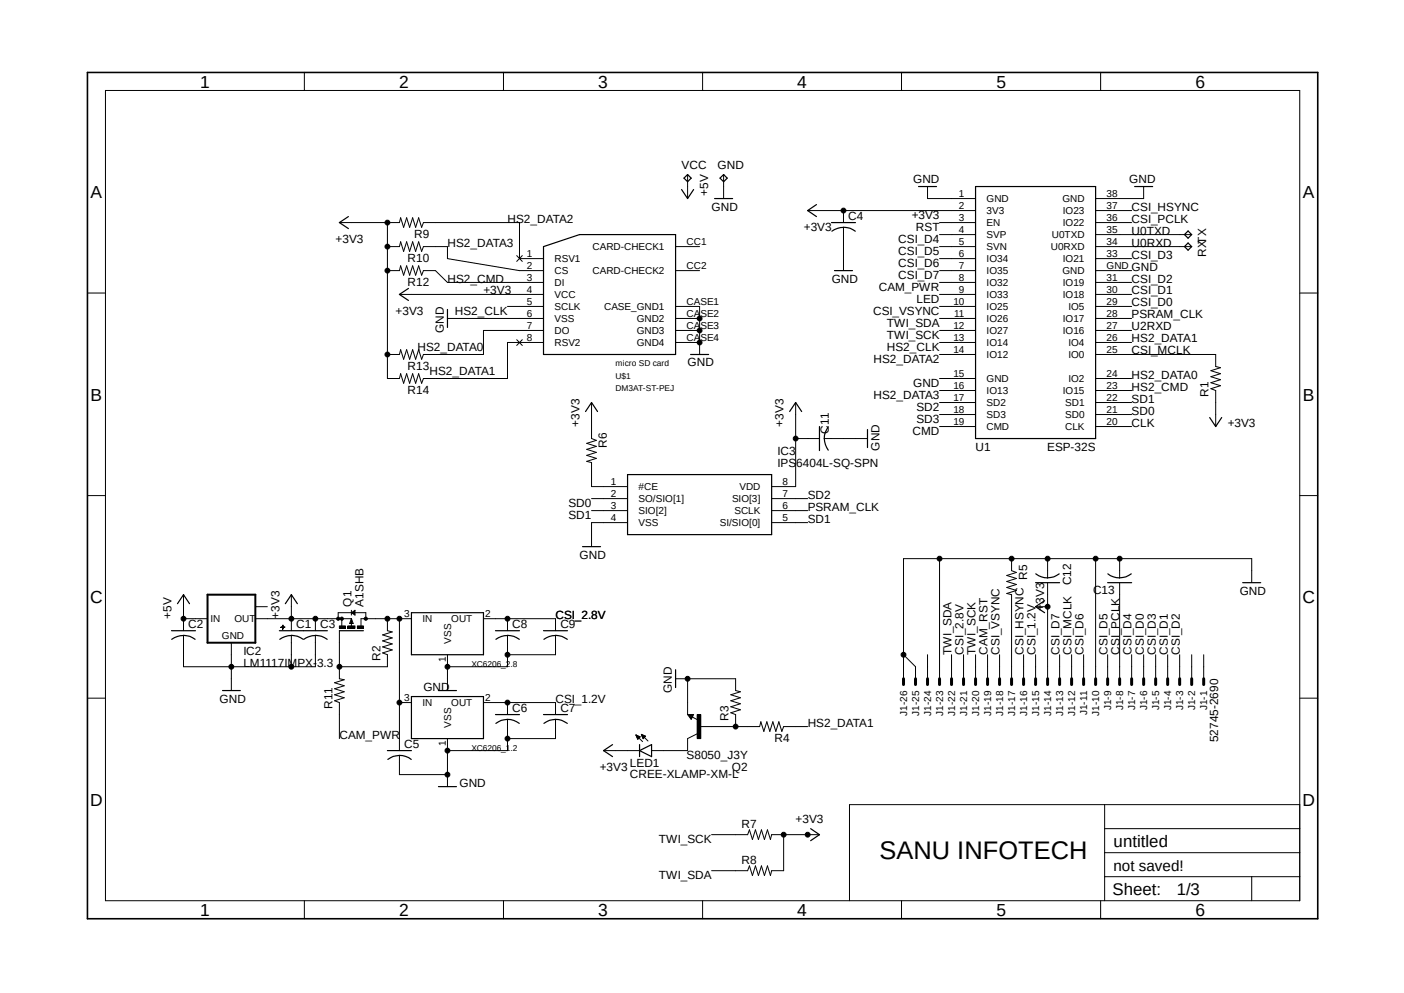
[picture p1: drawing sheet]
<svg xmlns="http://www.w3.org/2000/svg" width="297mm" height="210mm" viewBox="0 0 297 210" stroke-linecap="round" stroke-linejoin="round" font-family="sans-serif">
<path d="M17.9 15l261.2 179.9M279.1 15l-261.2 179.9" fill="none" stroke="#fff" stroke-width=".21"/>
<g fill="none" stroke="#000" stroke-width=".25">
<path d="M144.7 37.7l.8-.8 .7 .8-.7 .7zM152.3 37.7l.8-.8 .7 .8-.7 .7zM194.3 39.5h3.8M206.4 39.5h25.4v53.3h-25.4zM240 39.5h3.8M73.7 45.8l-1.9 1.3 1.9 1.2M115 52.2l7.6-2.6h20.3v25.4h-27.9zM144.2 40.1l1.3 1.9 1.2-1.9M151.2 42h3.8M172.7 43.3l-1.8 1.2 1.8 1.3M175.9 47.1h5.1M176 48.9a4 4 0 0 1 4.9 0"/>
<path d="M176.5 57.2h3.8M250.6 52.2l.7-.8 .8 .8-.8 .7zM251.3 48.9l.8 .7-.8 .8-.7-.8zM86.4 61l-1.9 1.3 1.9 1.2M94.7 65.4v3.9M146.1 75h3.8M123.9 87l1.2-1.9 1.3 1.9M167 87l1.3-1.9 1.3 1.9M173.4 90.2v5.1M175.2 90.3a4 4 0 0 0 0 4.9M183.5 90.8v3.9M255.9 88.3l1.3 1.9 1.2-1.9"/>
<path d="M123.2 115.6h3.8M132.8 100.4h30.4v12.7h-30.4zM36.3 133.4h5.1M36.3 135.2a4 4 0 0 1 5 0M37.5 127.7l1.3-1.9 1.3 1.9M59.1 133.4h10.2M59.2 135.2a4 4 0 0 1 4.9 0M60.4 127.7l1.2-1.9 1.3 1.9M64.3 135.2a4 4 0 0 1 4.9 0M71.8 133.4h5.1M74.3 131.2l.2 .5h-.3l.1-.3M74.6 129.6l.4-.3v.5z"/>
<path d="M87 129.6h15.3v8.9h-15.3zM104.8 133.4h5.1M104.9 135.2a4 4 0 0 1 5 0M115 133.4h5.1M115.1 135.2a4 4 0 0 1 4.9 0M219.1 123.2h5.1M219.1 121.4a4 4 0 0 0 5 0M221 127l-1.9 1.3 1.9 1.3M234.3 123.2h5.1M234.4 121.4a4 4 0 0 0 4.9 0M262.9 123.2h3.8M47.1 146h3.7"/>
<path d="M82 158.7h5M87 147.3h15.3v8.9h-15.3zM92.8 146h3.8M104.8 151.1h5.1M104.9 153a4 4 0 0 1 5 0M115 151.1h5.1M115.1 153a4 4 0 0 1 4.9 0M129.6 157.5l-1.9 1.2 1.9 1.3M135.3 158.7l2.5-1.2v2.5zM135.3 157.5v2.5M142.9 141.6v3.8M146.5 151.3h-.8l.5 .6 .3-.5h-.4l.1 .2"/>
<path d="M82 160.6a4 4 0 0 1 5 0M92.8 166.4h3.8M171.5 175.3l1.9 1.2-1.9 1.3"/>
</g>
<g fill="none" stroke="#000" stroke-width=".21">
<path d="M22.3 19.1h252.7v171.4h-252.7zM64.4 15.3v3.8M106.5 15.3v3.8M148.6 15.3v3.8M190.7 15.3v3.8M232.8 15.3v3.8M145.5 36.9v5.1M153.1 36.9v5.1M196.2 39.5v2.5h10.2M241.9 39.5v2.5h-10.1M71.8 47.1h12.7l.3-1 .6 2 .6-2 .7 2 .6-2 .6 2 .7-2 .6 2 .4-1h20.3v7.6h5.1M82 52.2h2.5l.3-1.1 .6 2.1 .6-2.1 .7 2.1 .6-2.1 .6 2.1 .7-2.1 .6 2.1 .4-1h5.1v2.5l15.2 2.5h5.1"/>
<path d="M82 57.2h2.5l.3-1 .6 2 .6-2 .7 2 .6-2 .6 2 .7-2 .6 2 .4-1h2.5l2.6 2.5h20.3M82 47.1v33h2.5l.3-1.1 .6 2.1 .6-2.1 .7 2.1 .6-2.1 .6 2.1 .7-2.1 .6 2.1 .4-1h17.8v-7.7h7.6M109.3 54.1l1.2 1.2M110.5 54.1l-1.2 1.2M142.9 52.2h5.1M142.9 57.2h5.1M170.9 44.5h35.5M178.4 44.5v2.6M178.4 48.1v9.1M198.8 47.1h7.6M198.8 49.6h7.6M198.8 52.2h7.6"/>
<path d="M198.8 54.7h7.6M198.8 57.2h7.6M198.8 59.7h7.6M231.8 47.1h7.6M231.8 49.6h20.3M231.8 52.2h20.3M231.8 54.7h7.6M231.8 57.2h7.6M231.8 59.7h7.6M231.8 44.5h7.6M18.5 62h3.8M84.5 62.3h30.5"/>
<path d="M94.7 67.4h20.3M107.4 64.8h7.6M109.3 71.8l1.2 1.3M110.5 71.8l-1.2 1.3M115 69.9h-12.7v5.1h-12.7l-.4 1-.6-2-.7 2-.6-2-.6 2-.7-2-.6 2-.6-2-.3 1h-2.5M142.9 69.9h5.1M142.9 64.8h5.1v10.2M142.9 67.4h5.1M142.9 72.4h5.1M198.8 62.3h7.6M198.8 69.9h7.6M198.8 64.8h7.6"/>
<path d="M198.8 67.4h7.6M198.8 72.4h7.6M198.8 75h7.6M231.8 62.3h7.6M231.8 69.9h7.6M231.8 64.8h7.6M231.8 67.4h7.6M231.8 72.4h7.6M231.8 75h25.4v2.5l1 .3-2 .6 2 .6-2 .7 2 .6-2 .6 2 .7-2 .6 1 .4v7.6M275 62h3.8M125.1 85.1v7.7l1.1 .3-2.1 .7 2.1 .6-2.1 .6 2.1 .7-2.1 .6 2.1 .6-2.1 .7 1 .2v5.1h7.7M168.3 92.8h5.1"/>
<path d="M168.3 85.1v17.8h-5.1M174.4 92.8h9.1M198.8 82.6h7.6M198.8 80.1h7.6M198.8 85.1h7.6M198.8 87.7h7.6M198.8 90.2h7.6M231.8 82.6h7.6M231.8 80.1h7.6M231.8 85.1h7.6M231.8 87.7h7.6M231.8 90.2h7.6"/>
<path d="M18.5 104.8h3.8M125.1 105.5h7.7M125.1 108h7.7M132.8 110.5h-7.7v5.1M163.2 105.5h7.7M163.2 108h7.7M163.2 110.5h7.7M198.8 118.2v25.4M214 118.2v2.5l1 .4-2 .6 2 .6-2 .7 2 .6-2 .6 2 .7-2 .6 1 .3v17.8M221.6 118.2v4M231.8 118.2v25.4M236.9 118.2v4"/>
<path d="M275 104.8h3.8M38.8 130.9h5.1M38.8 125.8v7.6M38.8 134.4v6.6h27.9v-6.6M48.9 135.9v10.1M54 130.9h20.3M54 128.3h2.6M59.4 132.6l.9 .1zM59.8 132.2l.1 .9zM61.6 125.8v7.6M61.6 134.4v6.6M66.7 130.9v2.5"/>
<path d="M71.5 130.9v-1.3h5.9v1.3M71.8 132.4h1.3v.5h-1.3zM71.8 133.4v10.2l1 .2-2 .6 2 .6-2 .7 2 .6-2 .6 2 .7-2 .6 1 .4v7.6M72.3 130.9v1.5M73.6 132.4h1.5v.5h-1.5zM74.3 130.9l.4 1h-.7zM74.3 129.1v1M74.3 130.9v1.5M74.3 129.6l.8-.5v1zM75.6 132.4h1.3v.5h-1.3zM82 130.9v2.5l1 .2-2.1 .7 2.1 .6-2.1 .7 2.1 .6-2.1 .6 2.1 .7-2.1 .6 1.1 .4v2.5h-10.2M84.5 130.9v27.8"/>
<path d="M87 130.9h-10.6v1.5M94.7 138.5v7.5M102.3 130.9h15.2v2.5M107.4 130.9v2.5M107.4 134.4v6.6h-12.7M117.5 134.4v4.1h-10.1M191.1 138.5l2.6 2.5v2.6M196.2 138.5v5.1M201.3 138.5v5.1M203.8 138.5v5.1M206.4 138.5v5.1M208.9 138.5v5.1"/>
<path d="M211.5 138.5v5.1M216.5 138.5v5.1M219.1 128.3h2.5M219.1 138.5v5.1M221.6 123.2v20.4M224.2 138.5v5.1M226.7 138.5v5.1M229.2 138.5v5.1M234.3 138.5v5.1M236.9 123.2v20.4M239.4 138.5v5.1M241.9 138.5v5.1"/>
<path d="M244.5 138.5v5.1M247 138.5v5.1M249.6 138.5v5.1M252.1 138.5v5.1M254.6 138.5v5.1M264.8 123.2v-5h-73.7v25.4M18.5 147.7h3.8M84.5 148.6h2.5M84.5 159.8v4h10.2M94.7 156.2v10.2M102.3 148.6h15.2v2.5M107.4 152.1v6.6h-12.7"/>
<path d="M107.4 148.6v2.5M117.5 152.1v4.1h-10.1M127.7 158.7h7.6M134.5 155.4l1.4 1.4M134.5 155.5h.1M134.5 155.4l.9 .4-.5 .5zM134.6 155.6h.2M134.6 155.7h.4M134.7 155.8h.6M134.7 155.9h.7M134.7 156h.6M134.8 156h.4"/>
<path d="M134.8 156.1h.3M134.8 156.2h.2M134.9 156.3h.1M135.7 155.3l1.4 1.4M135.7 155.3l.9 .4-.5 .5M135.7 155.3l.4 .9M135.7 155.4h.1M135.8 155.6h.5M135.8 155.5h.3M135.8 155.7h.7M135.8 155.8h.7M135.9 155.9h.5"/>
<path d="M135.9 156h.4M136 156h.2M136 156.1h.1M136.1 156.2v.1M142.9 143.6h12.7v2.4l1 .3-2 .6 2 .7-2 .6 2 .6-2 .7 2 .6-2 .6 1 .4v2.6M145.5 151.1h1.2l-.5 1zM145.5 143.6v7.5M146.4 151.6l1.3 .7M147.5 151.1h.8v5.1h-.8zM147.5 155.2l-2 1v2.5h-7.7M148 153.7h12.7l.3-1 .6 2 .6-2 .7 2 .6-2 .6 2 .7-2 .6 2 .4-1h5.1M275 147.7h3.8"/>
<path d="M150.5 176.5h7.7l.3-1 .7 2 .6-2 .6 2 .7-2 .6 2 .6-2 .7 2 .2-1h10.2M165.8 176.5v7.6h-2.6l-.2 1.1-.7-2.1-.6 2.1-.6-2.1-.7 2.1-.6-2.1-.6 2.1-.7-2.1-.3 1h-7.7M233.7 170.2v20.3M233.7 175.3h41.3M275 170.2h-95.3v20.3M64.4 190.5v3.8M106.5 190.5v3.8M148.6 190.5v3.8M190.7 190.5v3.8M232.8 190.5v3.8M233.7 185.4h41.3M233.7 180.3h41.3"/>
<path d="M264.8 185.4v5.1"/>
<circle cx="82" cy="47.1" r=".51"/>
<circle cx="82" cy="52.2" r=".51"/>
<circle cx="82" cy="57.2" r=".51"/>
<circle cx="178.4" cy="44.5" r=".51"/>
<circle cx="82" cy="75" r=".51"/>
<circle cx="148" cy="67.4" r=".51"/>
<circle cx="148" cy="69.9" r=".51"/>
<circle cx="148" cy="72.4" r=".51"/>
<circle cx="168.3" cy="92.8" r=".51"/>
<circle cx="198.8" cy="118.2" r=".51"/>
<circle cx="214" cy="118.2" r=".51"/>
<circle cx="221.6" cy="118.2" r=".51"/>
<circle cx="231.8" cy="118.2" r=".51"/>
<circle cx="236.9" cy="118.2" r=".51"/>
<circle cx="38.8" cy="130.9" r=".51"/>
<circle cx="61.6" cy="130.9" r=".51"/>
<circle cx="66.7" cy="130.9" r=".51"/>
<circle cx="71.5" cy="130.9" r=".33"/>
<circle cx="72.3" cy="130.9" r=".33"/>
<circle cx="77.4" cy="130.9" r=".33"/>
<circle cx="82" cy="130.9" r=".51"/>
<circle cx="84.5" cy="130.9" r=".51"/>
<circle cx="107.4" cy="138.5" r=".51"/>
<circle cx="107.4" cy="130.9" r=".51"/>
<circle cx="191.1" cy="138.5" r=".51"/>
<circle cx="221.6" cy="128.3" r=".51"/>
<circle cx="48.9" cy="141" r=".51"/>
<circle cx="61.6" cy="141" r=".51"/>
<circle cx="71.8" cy="141" r=".51"/>
<circle cx="84.5" cy="148.6" r=".51"/>
<circle cx="94.7" cy="141" r=".51"/>
<circle cx="94.7" cy="158.8" r=".51"/>
<circle cx="107.4" cy="156.2" r=".51"/>
<circle cx="107.4" cy="148.6" r=".51"/>
<circle cx="145.5" cy="143.6" r=".51"/>
<circle cx="155.6" cy="153.7" r=".51"/>
<circle cx="94.7" cy="163.8" r=".51"/>
<circle cx="165.8" cy="176.5" r=".51"/>
<circle cx="170.9" cy="176.5" r=".51"/>
</g>
<path d="M43.9 125.8h10.1v10.1h-10.1z" fill="none" stroke="#000" stroke-width=".42"/>
<g fill="none" stroke="#000" stroke-width=".64">
<path d="M191.1 143.6v1.2M193.7 143.6v1.2M196.2 143.6v1.2M198.8 143.6v1.2M201.3 143.6v1.2M203.8 143.6v1.2M206.4 143.6v1.2M208.9 143.6v1.2M211.5 143.6v1.2M214 143.6v1.2M216.5 143.6v1.2M219.1 143.6v1.2"/>
<path d="M221.6 143.6v1.2M224.2 143.6v1.2M226.7 143.6v1.2M229.2 143.6v1.2M231.8 143.6v1.2M234.3 143.6v1.2M236.9 143.6v1.2M239.4 143.6v1.2M241.9 143.6v1.2M244.5 143.6v1.2M247 143.6v1.2M249.6 143.6v1.2"/>
<path d="M252.1 143.6v1.2M254.6 143.6v1.2"/>
</g>
<g fill="#000">
<path d="M59.4 132.6l.9 .1z" fill-rule="evenodd"/>
<path d="M59.8 132.2l.1 .9z" fill-rule="evenodd"/>
<path d="M71.8 132.4h1.3v.5h-1.3z" fill-rule="evenodd"/>
<path d="M73.6 132.4h1.5v.5h-1.5z" fill-rule="evenodd"/>
<path d="M75.6 132.4h1.3v.5h-1.3z" fill-rule="evenodd"/>
<path d="M147.5 151.1h.8v5.1h-.8z" fill-rule="evenodd"/>
<circle cx="82" cy="47.1" r=".51"/>
<circle cx="82" cy="52.2" r=".51"/>
<circle cx="82" cy="57.2" r=".51"/>
<circle cx="178.4" cy="44.5" r=".51"/>
<circle cx="82" cy="75" r=".51"/>
<circle cx="148" cy="67.4" r=".51"/>
<circle cx="148" cy="69.9" r=".51"/>
<circle cx="148" cy="72.4" r=".51"/>
<circle cx="168.3" cy="92.8" r=".51"/>
<circle cx="198.8" cy="118.2" r=".51"/>
<circle cx="214" cy="118.2" r=".51"/>
<circle cx="221.6" cy="118.2" r=".51"/>
<circle cx="231.8" cy="118.2" r=".51"/>
<circle cx="236.9" cy="118.2" r=".51"/>
<circle cx="38.8" cy="130.9" r=".51"/>
<circle cx="61.6" cy="130.9" r=".51"/>
<circle cx="66.7" cy="130.9" r=".51"/>
<circle cx="71.5" cy="130.9" r=".33"/>
<circle cx="72.3" cy="130.9" r=".33"/>
<circle cx="77.4" cy="130.9" r=".33"/>
<circle cx="82" cy="130.9" r=".51"/>
<circle cx="84.5" cy="130.9" r=".51"/>
<circle cx="107.4" cy="138.5" r=".51"/>
<circle cx="107.4" cy="130.9" r=".51"/>
<circle cx="191.1" cy="138.5" r=".51"/>
<circle cx="221.6" cy="128.3" r=".51"/>
<circle cx="48.9" cy="141" r=".51"/>
<circle cx="61.6" cy="141" r=".51"/>
<circle cx="71.8" cy="141" r=".51"/>
<circle cx="84.5" cy="148.6" r=".51"/>
<circle cx="94.7" cy="141" r=".51"/>
<circle cx="94.7" cy="158.8" r=".51"/>
<circle cx="107.4" cy="156.2" r=".51"/>
<circle cx="107.4" cy="148.6" r=".51"/>
<circle cx="145.5" cy="143.6" r=".51"/>
<circle cx="155.6" cy="153.7" r=".51"/>
<circle cx="94.7" cy="163.8" r=".51"/>
<circle cx="165.8" cy="176.5" r=".51"/>
<circle cx="170.9" cy="176.5" r=".51"/>
</g>
<path d="M18.5 15.3h260.3v179h-260.3z" fill="none" stroke="#000" stroke-width=".34"/>
<text font-size="5.4" x="186.1" y="181.6">SANU INFOTECH</text>
<g font-size="3.7">
<text x="42.3" y="18.5">1</text>
<text x="84.5" y="18.5">2</text>
<text x="126.5" y="18.5">3</text>
<text x="168.7" y="18.5">4</text>
<text x="210.8" y="18.5">5</text>
<text x="252.9" y="18.5">6</text>
<text x="19.2" y="41.9">A</text>
<text x="275.6" y="41.9">A</text>
<text x="19.2" y="84.7">B</text>
<text x="275.6" y="84.7">B</text>
<text x="19.1" y="127.5">C</text>
<text x="275.5" y="127.5">C</text>
<text x="19.1" y="170.4">D</text>
<text x="275.5" y="170.4">D</text>
<text x="42.3" y="193.7">1</text>
<text x="84.5" y="193.7">2</text>
<text x="126.5" y="193.7">3</text>
<text x="168.7" y="193.7">4</text>
<text x="210.8" y="193.7">5</text>
<text x="252.9" y="193.7">6</text>
</g>
<g font-size="3.6">
<text x="235.6" y="179.1">untitled</text>
<text x="235.3" y="189.4">Sheet:</text>
<text x="248.9" y="189.2">1/3</text>
</g>
<text font-size="3.2" x="235.6" y="184.1">not saved!</text>
<g font-size="2.5">
<text x="144.2" y="35.6">VCC</text>
<text x="151.8" y="35.6">GND</text>
<text x="149.8" y="41.4" transform="rotate(-90 149.8 41.4)">+5V</text>
<text x="193.2" y="38.7">GND</text>
<text x="238.9" y="38.7">GND</text>
<text x="107.4" y="47.1">HS2_DATA2</text>
<text x="150.5" y="44.5">GND</text>
<text x="179.5" y="46.4">C4</text>
<text x="192.9" y="46.3">+3V3</text>
<text x="239.4" y="44.5">CSI_HSYNC</text>
<text x="239.4" y="47.1">CSI_PCLK</text>
<text x="71" y="51.4">+3V3</text>
<text x="87.6" y="50.3">R9</text>
<text x="94.7" y="52.2">HS2_DATA3</text>
<text x="170.1" y="48.9">+3V3</text>
<text x="190" y="51.4">CSI_D4</text>
<text x="190" y="53.9">CSI_D5</text>
<text x="193.8" y="48.9">RST</text>
<text x="239.4" y="49.6">U0TXD</text>
<text x="239.4" y="52.2">U0RXD</text>
<text x="86.2" y="55.4">R10</text>
<text x="94.7" y="59.8">HS2_CMD</text>
<text x="175.9" y="59.8">GND</text>
<text x="190" y="56.5">CSI_D6</text>
<text x="190" y="59">CSI_D7</text>
<text x="239.4" y="57.2">GND</text>
<text x="239.4" y="54.7">CSI_D3</text>
<text x="239.4" y="59.8">CSI_D2</text>
<text x="255.1" y="54.4" transform="rotate(-90 255.1 54.4)">RXTX</text>
<text x="86.2" y="60.5">R12</text>
<text x="102.3" y="62.3">+3V3</text>
<text x="185.9" y="61.6">CAM_PWR</text>
<text x="193.9" y="64.1">LED</text>
<text x="239.4" y="62.3">CSI_D1</text>
<text x="239.4" y="64.8">CSI_D0</text>
<text x="83.7" y="66.6">+3V3</text>
<text x="93.9" y="70.4" transform="rotate(-90 93.9 70.4)">GND</text>
<text x="96.2" y="66.6">HS2_CLK</text>
<text x="184.7" y="66.6">CSI_VSYNC</text>
<text x="187.6" y="69.1">TWI_SDA</text>
<text x="187.6" y="71.7">TWI_SCK</text>
<text x="239.4" y="67.4">PSRAM_CLK</text>
<text x="239.4" y="69.9">U2RXD</text>
<text x="88.3" y="74.2">HS2_DATA0</text>
<text x="145.5" y="77.5">GND</text>
<text x="184.8" y="76.8">HS2_DATA2</text>
<text x="187.6" y="74.2">HS2_CLK</text>
<text x="239.4" y="72.4">HS2_DATA1</text>
<text x="239.4" y="75">CSI_MCLK</text>
<text x="86.2" y="78.3">R13</text>
<text x="86.2" y="83.4">R14</text>
<text x="90.8" y="79.3">HS2_DATA1</text>
<text x="193.2" y="81.8">GND</text>
<text x="239.4" y="80.1">HS2_DATA0</text>
<text x="239.4" y="82.6">HS2_CMD</text>
<text x="255.7" y="83.9" transform="rotate(-90 255.7 83.9)">R1</text>
<text x="184.8" y="84.4">HS2_DATA3</text>
<text x="193.9" y="86.9">SD2</text>
<text x="193.9" y="89.5">SD3</text>
<text x="239.4" y="85.1">SD1</text>
<text x="239.4" y="87.7">SD0</text>
<text x="122.6" y="90.2" transform="rotate(-90 122.6 90.2)">+3V3</text>
<text x="128.4" y="94.7" transform="rotate(-90 128.4 94.7)">R6</text>
<text x="165.8" y="90.2" transform="rotate(-90 165.8 90.2)">+3V3</text>
<text x="175.3" y="91.7" transform="rotate(-90 175.3 91.7)">C11</text>
<text x="186.1" y="95.3" transform="rotate(-90 186.1 95.3)">GND</text>
<text x="193" y="92">CMD</text>
<text x="206.4" y="95.3">U1</text>
<text x="221.5" y="95.3">ESP-32S</text>
<text x="239.4" y="90.2">CLK</text>
<text x="259.7" y="90.2">+3V3</text>
<text x="164.5" y="98.7">IPS6404L-SQ-SPN</text>
<text x="164.5" y="96.2">IC3</text>
<text x="120.3" y="107.2">SD0</text>
<text x="170.9" y="108">PSRAM_CLK</text>
<text x="170.9" y="105.5">SD2</text>
<text x="120.3" y="109.8">SD1</text>
<text x="170.9" y="110.5">SD1</text>
<text x="122.6" y="118.2">GND</text>
<text x="217.3" y="122.6" transform="rotate(-90 217.3 122.6)">R5</text>
<text x="226.6" y="123.8" transform="rotate(-90 226.6 123.8)">C12</text>
<text x="231.2" y="125.6">C13</text>
<text x="262.3" y="125.8">GND</text>
<text x="36.3" y="130.9" transform="rotate(-90 36.3 130.9)">+5V</text>
<text x="59.1" y="130.9" transform="rotate(-90 59.1 130.9)">+3V3</text>
<text x="74.3" y="128.3" transform="rotate(-90 74.3 128.3)">Q1</text>
<text x="76.9" y="128.3" transform="rotate(-90 76.9 128.3)">A1SHB</text>
<text x="117.5" y="130.9">CSI_2.8V</text>
<text x="220.9" y="129.1" transform="rotate(-90 220.9 129.1)">+3V3</text>
<text x="39.8" y="132.8">C2</text>
<text x="62.7" y="132.8">C1</text>
<text x="67.7" y="132.8">C3</text>
<text x="108.4" y="132.8">C8</text>
<text x="118.5" y="132.8">C9</text>
<text x="51.5" y="141">LM1117IMPX-3.3</text>
<text x="51.5" y="138.5">IC2</text>
<text x="80.5" y="139.7" transform="rotate(-90 80.5 139.7)">R2</text>
<text x="201.3" y="138.5" transform="rotate(-90 201.3 138.5)">TWI_SDA</text>
<text x="203.8" y="138.5" transform="rotate(-90 203.8 138.5)">CSI_2.8V</text>
<text x="206.4" y="138.5" transform="rotate(-90 206.4 138.5)">TWI_SCK</text>
<text x="208.9" y="138.5" transform="rotate(-90 208.9 138.5)">CAM_RST</text>
<text x="211.5" y="138.5" transform="rotate(-90 211.5 138.5)">CSI_VSYNC</text>
<text x="216.5" y="138.5" transform="rotate(-90 216.5 138.5)">CSI_HSYNC</text>
<text x="219.1" y="138.5" transform="rotate(-90 219.1 138.5)">CSI_1.2V</text>
<text x="224.2" y="138.5" transform="rotate(-90 224.2 138.5)">CSI_D7</text>
<text x="226.7" y="138.5" transform="rotate(-90 226.7 138.5)">CSI_MCLK</text>
<text x="229.2" y="138.5" transform="rotate(-90 229.2 138.5)">CSI_D6</text>
<text x="234.3" y="138.5" transform="rotate(-90 234.3 138.5)">CSI_D5</text>
<text x="236.9" y="138.5" transform="rotate(-90 236.9 138.5)">CSI_PCLK</text>
<text x="239.4" y="138.5" transform="rotate(-90 239.4 138.5)">CSI_D4</text>
<text x="241.9" y="138.5" transform="rotate(-90 241.9 138.5)">CSI_D0</text>
<text x="244.5" y="138.5" transform="rotate(-90 244.5 138.5)">CSI_D3</text>
<text x="247" y="138.5" transform="rotate(-90 247 138.5)">CSI_D1</text>
<text x="249.6" y="138.5" transform="rotate(-90 249.6 138.5)">CSI_D2</text>
<text x="46.4" y="148.6">GND</text>
<text x="70.3" y="149.9" transform="rotate(-90 70.3 149.9)">R11</text>
<text x="89.6" y="146.1">GND</text>
<text x="117.5" y="148.6">CSI_1.2V</text>
<text x="142.2" y="146.6" transform="rotate(-90 142.2 146.6)">GND</text>
<text x="108.4" y="150.5">C6</text>
<text x="118.5" y="150.5">C7</text>
<text x="154.1" y="152.4" transform="rotate(-90 154.1 152.4)">R3</text>
<text x="170.9" y="153.7">HS2_DATA1</text>
<text x="71.8" y="156.2">CAM_PWR</text>
<text x="85.5" y="158.1">C5</text>
<text x="145.2" y="160.5">S8050_J3Y</text>
<text x="163.8" y="157">R4</text>
<text x="257.7" y="157" transform="rotate(-90 257.7 157)">52745-2690</text>
<text x="97.2" y="166.4">GND</text>
<text x="126.9" y="163.1">+3V3</text>
<text x="133.3" y="164.5">CREE-XLAMP-XM-L</text>
<text x="133.3" y="162.3">LED1</text>
<text x="154.8" y="163.1">Q2</text>
<text x="168.3" y="174">+3V3</text>
<text x="139.4" y="178.3">TWI_SCK</text>
<text x="156.9" y="175.1">R7</text>
<text x="139.4" y="185.9">TWI_SDA</text>
<text x="156.9" y="182.7">R8</text>
</g>
<g font-size="2.1">
<text x="202.9" y="41.6">1</text>
<text x="234.1" y="41.6">38</text>
<text x="202.9" y="46.7">3</text>
<text x="202.9" y="44.2">2</text>
<text x="208.7" y="42.8">GND</text>
<text x="208.7" y="47.8">EN</text>
<text x="208.7" y="45.3">3V3</text>
<text x="224.7" y="42.8">GND</text>
<text x="224.8" y="45.3">IO23</text>
<text x="224.8" y="47.8">IO22</text>
<text x="234.1" y="44.2">37</text>
<text x="234.1" y="46.7">36</text>
<text x="125.3" y="52.9">CARD-CHECK1</text>
<text x="145.2" y="51.8">CC1</text>
<text x="202.9" y="49.2">4</text>
<text x="202.9" y="51.8">5</text>
<text x="208.7" y="50.4">SVP</text>
<text x="208.7" y="52.9">SVN</text>
<text x="222.3" y="52.9">U0RXD</text>
<text x="222.5" y="50.4">U0TXD</text>
<text x="234.1" y="51.8">34</text>
<text x="234.1" y="49.2">35</text>
<text x="111.5" y="54.3">1</text>
<text x="111.5" y="56.9">2</text>
<text x="111.5" y="59.4">3</text>
<text x="117.3" y="55.5">RSV1</text>
<text x="117.3" y="58">CS</text>
<text x="125.3" y="58">CARD-CHECK2</text>
<text x="145.2" y="56.9">CC2</text>
<text x="202.9" y="54.3">6</text>
<text x="202.9" y="56.9">7</text>
<text x="202.9" y="59.4">8</text>
<text x="208.7" y="55.5">IO34</text>
<text x="208.7" y="58">IO35</text>
<text x="224.7" y="58">GND</text>
<text x="224.8" y="55.5">IO21</text>
<text x="234.1" y="59.4">31</text>
<text x="234.1" y="54.3">33</text>
<text x="234.1" y="56.9">GND</text>
<text x="111.5" y="61.9">4</text>
<text x="111.5" y="64.5">5</text>
<text x="117.3" y="60.5">DI</text>
<text x="117.3" y="63">VCC</text>
<text x="117.3" y="65.6">SCLK</text>
<text x="127.8" y="65.6">CASE_GND1</text>
<text x="145.2" y="64.5">CASE1</text>
<text x="201.7" y="64.5">10</text>
<text x="202.9" y="61.9">9</text>
<text x="208.7" y="60.5">IO32</text>
<text x="208.7" y="63">IO33</text>
<text x="208.7" y="65.6">IO25</text>
<text x="224.8" y="63">IO18</text>
<text x="224.8" y="60.5">IO19</text>
<text x="226" y="65.6">IO5</text>
<text x="234.1" y="61.9">30</text>
<text x="234.1" y="64.5">29</text>
<text x="111.5" y="67">6</text>
<text x="111.5" y="69.6">7</text>
<text x="117.3" y="68.1">VSS</text>
<text x="117.3" y="70.7">DO</text>
<text x="134.7" y="70.7">GND3</text>
<text x="134.7" y="68.1">GND2</text>
<text x="145.2" y="69.6">CASE3</text>
<text x="145.2" y="67">CASE2</text>
<text x="201.7" y="69.6">12</text>
<text x="201.8" y="67">11</text>
<text x="208.7" y="70.7">IO27</text>
<text x="208.7" y="68.1">IO26</text>
<text x="224.8" y="68.1">IO17</text>
<text x="224.8" y="70.7">IO16</text>
<text x="234.1" y="67">28</text>
<text x="234.1" y="69.6">27</text>
<text x="111.5" y="72.1">8</text>
<text x="117.3" y="73.2">RSV2</text>
<text x="134.7" y="73.2">GND4</text>
<text x="145.2" y="72.1">CASE4</text>
<text x="201.7" y="72.1">13</text>
<text x="201.7" y="74.6">14</text>
<text x="208.7" y="73.2">IO14</text>
<text x="208.7" y="75.7">IO12</text>
<text x="226" y="73.2">IO4</text>
<text x="226" y="75.7">IO0</text>
<text x="234.1" y="72.1">26</text>
<text x="234.1" y="74.6">25</text>
<text x="201.7" y="82.3">16</text>
<text x="201.7" y="79.7">15</text>
<text x="208.7" y="83.4">IO13</text>
<text x="208.7" y="80.8">GND</text>
<text x="224.8" y="83.4">IO15</text>
<text x="226" y="80.8">IO2</text>
<text x="234.1" y="82.3">23</text>
<text x="234.1" y="79.7">24</text>
<text x="201.7" y="84.8">17</text>
<text x="201.7" y="87.3">18</text>
<text x="201.7" y="89.9">19</text>
<text x="208.7" y="85.9">SD2</text>
<text x="208.7" y="88.4">SD3</text>
<text x="225.3" y="85.9">SD1</text>
<text x="225.3" y="88.4">SD0</text>
<text x="234.1" y="89.9">20</text>
<text x="234.1" y="84.8">22</text>
<text x="234.1" y="87.3">21</text>
<text x="208.7" y="91">CMD</text>
<text x="225.3" y="91">CLK</text>
<text x="129.2" y="102.6">1</text>
<text x="129.2" y="105.1">2</text>
<text x="129.2" y="107.7">3</text>
<text x="135.1" y="103.7">#CE</text>
<text x="135.1" y="106.2">SO/SIO[1]</text>
<text x="154.9" y="106.2">SIO[3]</text>
<text x="156.4" y="103.7">VDD</text>
<text x="165.6" y="102.6">8</text>
<text x="165.6" y="105.1">7</text>
<text x="165.6" y="107.7">6</text>
<text x="129.2" y="110.2">4</text>
<text x="135.1" y="108.8">SIO[2]</text>
<text x="135.1" y="111.3">VSS</text>
<text x="152.3" y="111.3">SI/SIO[0]</text>
<text x="155.4" y="108.8">SCLK</text>
<text x="165.6" y="110.2">5</text>
<text x="44.5" y="131.5">IN</text>
<text x="49.6" y="131.5">OUT</text>
<text x="85.5" y="130.5">3</text>
<text x="89.4" y="131.6">IN</text>
<text x="95.5" y="131.6">OUT</text>
<text x="102.6" y="130.5">2</text>
<text x="46.9" y="135.2">GND</text>
<text x="95.4" y="136.1" transform="rotate(-90 95.4 136.1)">VSS</text>
<text x="94.3" y="140" transform="rotate(-90 94.3 140)">1</text>
<text x="85.5" y="148.3">3</text>
<text x="89.4" y="149.4">IN</text>
<text x="95.5" y="149.4">OUT</text>
<text x="102.6" y="148.3">2</text>
<text x="95.4" y="153.9" transform="rotate(-90 95.4 153.9)">VSS</text>
<text x="191.9" y="151.4" transform="rotate(-90 191.9 151.4)">J1-26</text>
<text x="194.4" y="151.4" transform="rotate(-90 194.4 151.4)">J1-25</text>
<text x="197" y="151.4" transform="rotate(-90 197 151.4)">J1-24</text>
<text x="199.5" y="151.4" transform="rotate(-90 199.5 151.4)">J1-23</text>
<text x="202.1" y="151.4" transform="rotate(-90 202.1 151.4)">J1-22</text>
<text x="204.6" y="151.4" transform="rotate(-90 204.6 151.4)">J1-21</text>
<text x="207.1" y="151.4" transform="rotate(-90 207.1 151.4)">J1-20</text>
<text x="209.7" y="151.4" transform="rotate(-90 209.7 151.4)">J1-19</text>
<text x="212.2" y="151.4" transform="rotate(-90 212.2 151.4)">J1-18</text>
<text x="214.8" y="151.4" transform="rotate(-90 214.8 151.4)">J1-17</text>
<text x="217.3" y="151.4" transform="rotate(-90 217.3 151.4)">J1-16</text>
<text x="219.8" y="151.4" transform="rotate(-90 219.8 151.4)">J1-15</text>
<text x="222.4" y="151.4" transform="rotate(-90 222.4 151.4)">J1-14</text>
<text x="224.9" y="151.4" transform="rotate(-90 224.9 151.4)">J1-13</text>
<text x="227.5" y="151.4" transform="rotate(-90 227.5 151.4)">J1-12</text>
<text x="230" y="151.3" transform="rotate(-90 230 151.3)">J1-11</text>
<text x="232.5" y="151.4" transform="rotate(-90 232.5 151.4)">J1-10</text>
<text x="235.1" y="150.2" transform="rotate(-90 235.1 150.2)">J1-9</text>
<text x="237.6" y="150.2" transform="rotate(-90 237.6 150.2)">J1-8</text>
<text x="240.2" y="150.2" transform="rotate(-90 240.2 150.2)">J1-7</text>
<text x="242.7" y="150.2" transform="rotate(-90 242.7 150.2)">J1-6</text>
<text x="245.2" y="150.2" transform="rotate(-90 245.2 150.2)">J1-5</text>
<text x="247.8" y="150.2" transform="rotate(-90 247.8 150.2)">J1-4</text>
<text x="250.3" y="150.2" transform="rotate(-90 250.3 150.2)">J1-3</text>
<text x="252.9" y="150.2" transform="rotate(-90 252.9 150.2)">J1-2</text>
<text x="255.4" y="150.2" transform="rotate(-90 255.4 150.2)">J1-1</text>
<text x="94.3" y="157.8" transform="rotate(-90 94.3 157.8)">1</text>
</g>
<g font-size="1.8">
<text x="130.2" y="77.5">micro SD card</text>
<text x="130.2" y="82.6">DM3AT-ST-PEJ</text>
<text x="130.2" y="80.1">U$1</text>
<text x="99.7" y="141">XC6206_2.8</text>
<text x="99.7" y="158.7">XC6206_1.2</text>
</g>
</svg>
